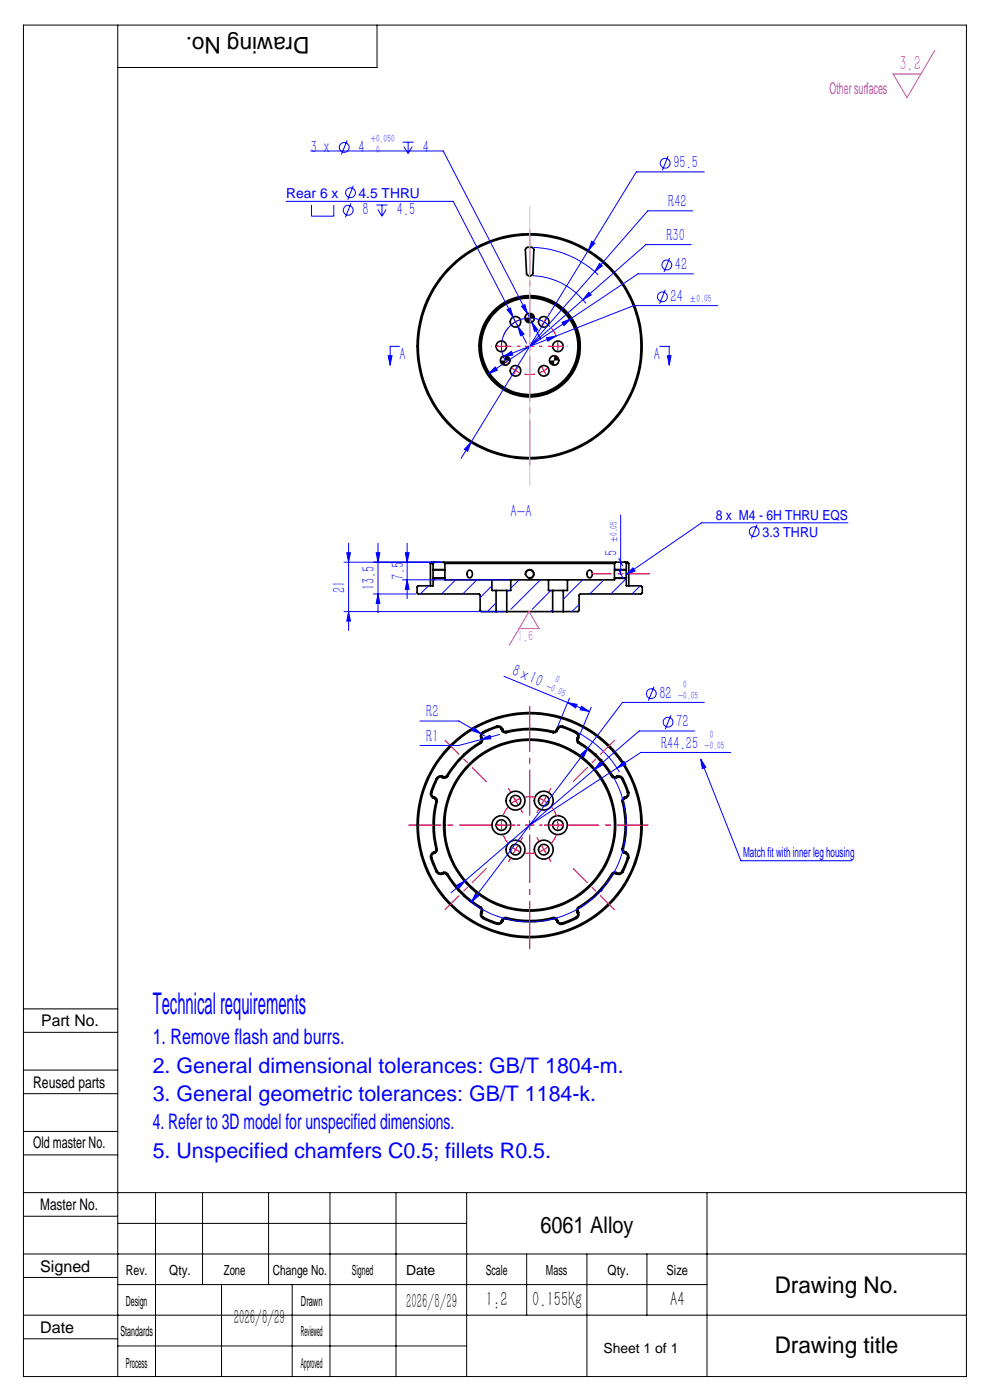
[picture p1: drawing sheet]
<svg xmlns="http://www.w3.org/2000/svg" width="210mm" height="297mm" viewBox="0 0 210 297" stroke-linecap="round" stroke-linejoin="round" font-family="sans-serif">
<g fill="none" stroke="#000" stroke-width=".35">
<path d="M111.7 52.6a1.45 1.45 0 0 1 1.5 .2l-.2 5.2a.7 .7 0 0 1-.6 .5 .7 .7 0 0 1-.7-.5l-.3-5zM91.3 119.5h.6M91.3 119.5v4.8M91.9 119.5v1.4M92 119.3h-.5l-.2 .2M92 119.3h2.1M92 119.3v.1M92.1 119.3l-.2 .2M94.1 119.3h36.5M94.1 119.3l.3 .2M94.4 119.5h36M94.4 119.5v1.4"/>
<path d="M130.4 119.5v1.4M130.6 119.3l-.2 .2M130.6 119.3h2.1M132.6 119.3l.3 .2M132.7 119.3h.4l.3 .2M132.7 119.3v.1M132.9 119.5h.5M132.9 119.5v1.4M133.4 119.5v4.8M91.9 120.9v1.7M91.9 122.6h2.5M91.9 120.9h2.5"/>
<path d="M91.9 122.6v1.7h-3.2l-.2 .2v1.3l.2 .2h12.9l.2 .3v3.2l.3 .2h3.1M94.4 120.9v1.7M94.4 122.6v.4h10M99.3 121.1a.61 .61 0 0 1 .7 0 .61 .61 0 0 1 .2 .7 .61 .61 0 0 1-.6 .8 .61 .61 0 0 1-.5-.8zM104.4 123h3.9M104.4 123v2.3h.8M105.2 129.7h2.3M105.2 125.3h2.3M105.2 125.3v4.4M107.5 125.3v4.4M107.5 129.7h9.7M108.3 123v2.3h-.8"/>
<path d="M108.3 123h8M116.3 123h4.1M116.3 123v2.3h.9M117.2 129.7h2.3M117.2 125.3h2.3M117.2 125.3v4.4M119.5 125.3v4.4M120.4 123v2.3h-.9M124.7 121.1a.6 .6 0 0 1 .8 0 .6 .6 0 0 1 .2 .7 .61 .61 0 0 1-.7 .8 .61 .61 0 0 1-.5-.8zM130.4 120.9v1.7M130.4 122.6v.4h-10M130.4 122.6h2.5"/>
<path d="M130.4 120.9h2.5M132.9 120.9v1.7M132.9 122.6v1.7h3.1l.2 .2v1.3l-.2 .2h-12.9l-.3 .3v3.2l-.2 .2h-3.1M98.4 160h.1M101.9 157.4a20.4 20.4 0 0 0-7.2 7.2M101.9 157.4l.1 .3M102 156.5l.1 .3M102 157.7a20 20 0 0 0-7.1 7M102.1 156.8v.4l-.2 .2M102.2 156.5l.1 .2M102.2 156.5h-.2M102.3 156.7a.76 .76 0 0 1-.3 1"/>
<path d="M102.3 156.7l-.2 .1M102.4 155.3a.97 .97 0 0 0-.4 1.2M102.4 155.3l.2 .2M102.6 155.5a.76 .76 0 0 0-.4 1M105.4 154.1a1.01 1.01 0 0 1 1.2 .5M105.4 154.1l-3 1.2M105.4 154.1v.2M105.4 154.3a.77 .77 0 0 1 1 .4M105.4 154.3l-2.8 1.2M106.4 154.7l.1 .3M106.5 155a.77 .77 0 0 0 .9 .4M106.6 154.6l-.2 .1"/>
<path d="M106.6 154.6l.1 .3M106.7 154.9l.2 .2 .4 .1M106.7 154.9l-.2 .1M107.3 155.2a20.5 20.5 0 0 1 10.1 0M107.3 155.2l.1 .2M107.4 155.4a19.9 19.9 0 0 1 9.9 0M117.4 155.2l-.1 .2M118 154.9l-.3 .3h-.3M118 154.9l.2 .1M118.1 154.6l.2 .1M118.1 154.6l-.1 .3M118.2 155a.77 .77 0 0 1-.9 .4"/>
<path d="M118.3 154.7l-.1 .3M119.3 154.3a.79 .79 0 0 0-1 .4M119.3 154.3l2.8 1.2M119.3 154.1a.97 .97 0 0 0-1.2 .5M119.3 154.1l2.9 1.2M119.3 154.1v.2M122.1 155.5a.68 .68 0 0 1 .4 1M122.2 155.3a1.03 1.03 0 0 1 .5 1.2M122.2 155.3l-.1 .2M122.4 156.7a.84 .84 0 0 0 .3 1M122.4 156.7l.2 .1M122.5 156.5l-.1 .2"/>
<path d="M122.5 156.5h.2M122.6 156.8v.4l.2 .2M122.7 157.7a19.5 19.5 0 0 1 7.1 7M122.7 156.5l-.1 .3M122.8 157.4a19.9 19.9 0 0 1 7.2 7.2M122.8 157.4l-.1 .3M126.3 160h.1M91.4 168.1a.97 .97 0 0 0 .5 1.2M91.4 168.1h.2M91.6 168.1a.71 .71 0 0 0 .4 .9M91.9 169.3l.3 .1M92 169l.3 .2"/>
<path d="M92 169l-.1 .3M92.2 169.4l.3 .2v.4M92.3 169.2a.69 .69 0 0 1 .4 .8M92.3 169.2l-.1 .2M92.5 170a20.5 20.5 0 0 0 0 10.1M92.5 170h.2M92.6 165.2l-1.2 2.9M92.6 165.2l.2 .1M92.7 170a21.2 21.2 0 0 0 0 10.1M92.8 165.3l-1.2 2.8M93.7 164.9a.7 .7 0 0 0-.9 .4M93.7 164.9l.3 .1"/>
<path d="M93.8 164.7a1 1 0 0 0-1.2 .5M93.8 164.7l-.1 .2M93.8 164.7l.3 .1M94.1 164.8l-.1 .2M94.7 164.6l-.2 .2h-.4M94.7 164.6l.2 .1M94.9 164.7a.77 .77 0 0 1-.9 .3M97.3 161.1h.1M127.4 161.1h.1M129.8 164.7a.84 .84 0 0 0 .9 .3M130 164.6l.2 .2h.4M130 164.6l-.2 .1"/>
<path d="M130.6 164.8l.1 .2M130.8 164.7a1.06 1.06 0 0 1 1.4 .5M130.8 164.7l.2 .2M130.8 164.7l-.2 .1M131 164.9a.68 .68 0 0 1 .9 .4M131 164.9l-.3 .1M131.9 165.3l1.2 2.8M132 170a20.1 20.1 0 0 1 0 10.1M132.2 165.2l1.1 2.9M132.2 165.2l-.3 .1M132.2 170a20.5 20.5 0 0 1 0 10.1M132.2 170h-.2"/>
<path d="M132.4 169.2l-.4 .4v.4M132.4 169.2l.1 .2M132.5 169.4l-.3 .3v.3M132.7 169l-.3 .2M132.7 169l.1 .3M132.8 169.3l-.3 .1M133.1 168.1a.73 .73 0 0 1-.4 .9M133.3 168.1a.97 .97 0 0 1-.5 1.2M133.3 168.1h-.2M91.4 182l1.2 3M91.6 182l1.2 2.8M91.6 182h-.2"/>
<path d="M91.9 180.8a1.01 1.01 0 0 0-.5 1.2M91.9 180.8l.1 .2M92 181a.74 .74 0 0 0-.4 1M92.2 180.7l.1 .2M92.2 180.7l-.3 .1M92.3 180.9l-.3 .1M92.5 180.1v.3l-.3 .3M92.6 185a.94 .94 0 0 0 1.2 .4M92.7 180.1a.71 .71 0 0 1-.4 .8M92.7 180.1h-.2M92.8 184.8a.76 .76 0 0 0 .9 .4M92.8 184.8l-.2 .2"/>
<path d="M93.7 185.2l.1 .2M94 185.1a.7 .7 0 0 1 .9 .3M94 185.1l-.3 .1M94 185.1l.1 .2M94.1 185.3h.3l.3 .2M94.1 185.3l-.3 .1M94.7 185.5a20.9 20.9 0 0 0 7.2 7.2M94.9 185.4a20.5 20.5 0 0 0 7.1 7.1M94.9 185.4l-.2 .1M97.3 188.9h.1M98.5 190.1h-.1M101.9 192.7l.2 .2v.4"/>
<path d="M102 193.6a.94 .94 0 0 0 .4 1.2M102 193.6l.2 .1M102 192.5a.7 .7 0 0 1 .3 .9M102 192.5l-.1 .2M102.1 193.3l.2 .1M102.1 193.3l-.1 .3M102.2 193.7a.79 .79 0 0 0 .4 .9M102.3 193.4l-.1 .3M102.4 194.8l3 1.2M102.6 194.6l2.8 1.2M102.6 194.6l-.2 .2M105.4 195.8v.2"/>
<path d="M106.4 195.4a.69 .69 0 0 1-1 .4M106.4 195.4l.2 .1M106.5 195.1l-.1 .3M106.5 195.1l.2 .1M106.6 195.5a1.01 1.01 0 0 1-1.2 .5M106.7 195.2l-.1 .3M107.3 194.9a20.5 20.5 0 0 0 10.1 0M107.3 194.9h-.3l-.3 .3M107.4 194.7a19.9 19.9 0 0 0 9.9 0M107.4 194.7a.77 .77 0 0 0-.9 .4M107.4 194.7l-.1 .2M117.3 194.7a.77 .77 0 0 1 .9 .4"/>
<path d="M117.3 194.7l.1 .2M117.4 194.9h.4l.2 .3M118 195.2l.1 .3M118.1 195.5a.97 .97 0 0 0 1.2 .5M118.2 195.1l.1 .3M118.2 195.1l-.2 .1M118.3 195.4a.71 .71 0 0 0 1 .4M118.3 195.4l-.2 .1M119.3 195.8v.2M122.1 194.6l-2.8 1.2M122.1 194.6l.1 .2M122.2 194.8l-2.9 1.2"/>
<path d="M122.4 193.4l.1 .3M122.5 193.7a.7 .7 0 0 1-.4 .9M122.6 193.3l-.2 .1M122.6 193.3l.1 .3M122.7 192.5a.77 .77 0 0 0-.3 .9M122.7 192.5l.1 .2M122.7 193.6a1 1 0 0 1-.5 1.2M122.7 193.6l-.2 .1M122.8 192.7l-.2 .2v.4M126.3 190.1h.1M127.4 188.9h.1M129.8 185.4a20 20 0 0 1-7.1 7.1"/>
<path d="M129.8 185.4l.2 .1M130 185.5a20.4 20.4 0 0 1-7.2 7.2M130.6 185.3h-.2l-.4 .2M130.6 185.3l.2 .1M130.7 185.1a.76 .76 0 0 0-.9 .3M130.7 185.1l.3 .1M130.7 185.1l-.1 .2M131 185.2l-.2 .2M131.9 184.8a.73 .73 0 0 1-.9 .4M131.9 184.8l.3 .2M132 180.1a.81 .81 0 0 0 .4 .8M132 180.1h.2"/>
<path d="M132.2 185a1 1 0 0 1-1.4 .4M132.2 180.1l.1 .4 .2 .2M132.4 180.9l.3 .1M132.5 180.7l-.1 .2M132.5 180.7l.3 .1M132.7 181a.77 .77 0 0 1 .4 1M132.8 180.8a1.01 1.01 0 0 1 .5 1.2M132.8 180.8l-.1 .2M133.1 182l-1.2 2.8M133.1 182h.2M133.3 182l-1.1 3"/>
<circle cx="106.4" cy="73.5" r="1.12"/>
<circle cx="107.2" cy="76.5" r="1"/>
<circle cx="109.3" cy="68.3" r="1.12"/>
<circle cx="109.4" cy="78.7" r="1.13"/>
<circle cx="112.3" cy="73.5" r="23.6"/>
<circle cx="112.3" cy="67.5" r="1"/>
<circle cx="112.3" cy="73.5" r="23.9"/>
<circle cx="112.3" cy="73.5" r="10.5"/>
<circle cx="112.4" cy="73.5" r="10.3"/>
<circle cx="112.4" cy="73.5" r="10.8"/>
<circle cx="115.3" cy="68.3" r="1.12"/>
<circle cx="115.4" cy="78.7" r="1.13"/>
<circle cx="117.5" cy="76.5" r=".99"/>
<circle cx="118.3" cy="73.5" r="1.12"/>
<circle cx="112.4" cy="121.8" r=".83"/>
<circle cx="106.3" cy="175" r="2"/>
<circle cx="106.4" cy="175.1" r="1.12"/>
<circle cx="109.3" cy="169.9" r="2"/>
<circle cx="109.4" cy="169.9" r="1.13"/>
<circle cx="112.3" cy="175" r="18.2"/>
<circle cx="112.3" cy="175" r="23.9"/>
<circle cx="112.4" cy="175" r="23.6"/>
<circle cx="112.4" cy="175" r="18"/>
<circle cx="115.3" cy="169.9" r="2"/>
<circle cx="115.4" cy="169.9" r="1.13"/>
<circle cx="118.3" cy="175" r="2"/>
<circle cx="118.3" cy="175.1" r="1.12"/>
<circle cx="109.3" cy="180.2" r="1.12"/>
<circle cx="109.4" cy="180.2" r="2.01"/>
<circle cx="115.3" cy="180.2" r="1.12"/>
<circle cx="115.4" cy="180.2" r="2.01"/>
</g>
<g fill="none" stroke="#00f" stroke-width=".21">
<path d="M65.9 32h28.1l17.9 34.6M73.6 29.8l-1.2 3M74.9 39.4l-1.1 3M85.4 30.2h2.3M85.7 31.1l.9 1.4M86.6 30.2v2.3M87.5 31.1l-.9 1.4M141.7 33.1l-1.2 3M149.4 36.5h-14.4l-35.1 57.3M60.7 42.7h35.4l12.7 24.6M66.1 43.5v2.4h4.7v-2.4M74.4 43.1l-1.1 3"/>
<path d="M79.8 43.5h2.4M80.2 44.4l.8 1.5M81 43.5v2.4M81.9 44.4l-.9 1.5M113 58.5a14.9 14.9 0 0 1 11.3 5.9M113.2 52.5a21.2 21.2 0 0 1 13.7 5.8M125.5 51.2l.7 .4-1.4 1.5zM127.2 55.9l.6 .5-1.6 1.2zM142 54.7l-1.1 3M147 44.7h-9.6l-25 28.8 24.6-21.6h9.6M147.1 58.1h-11.8l-31.7 21.2M82.3 75.5h.8l-.3 2z"/>
<path d="M84.7 73.5h-1.9v4M105.1 77.9l.4 .6-1.9 .8zM106.8 75.7l1.7-1.2 .3 .8zM107.6 65.7l.7-.4 .5 2zM108.8 67.3l1.1 2M109.9 69.3l1.3 1.6-.8 .3zM109.9 69.3l1.8 3.5M110.6 65l.7-.4 .6 2zM111.9 66.6l.9 1.8M112.8 68.4l1.3 1.6-.7 .3zM112.8 68.4l1.9 3.5M115.9 71.6l2-.3-1.7 1.1z"/>
<path d="M116.6 69.3a6 6 0 0 0-7.9-.6 6 6 0 0 0-1.5 7.8M119.2 68.4l1.9-.8-1.5 1.5zM124.9 62l.5 .6-1.8 1zM139.9 73.5h2.1v4M141.1 61.5l-1.2 2.9M141.6 75.5h.7l-.3 2zM152.2 64.8h-17.8l-27.6 10.9M99.9 93.8l-.7 1.9-.7-.4zM99.9 93.8l-2.1 3.5M73 119.3h20.5M73.6 117.3h.7l-.4 2zM73.9 115.2v18.6"/>
<path d="M79.8 117.3h.8l-.4 2zM80.2 115.2v14.8M86 117.3h.8l-.4 2zM86.4 115.2v11.8M131.3 118.5l.8 1.5M131.7 109.3v12.5M160.6 111.3l-1.2 3M179.9 110.9h-31.1l-16 11M73 129.7h34M73.9 129.7l.4 2.1h-.7zM79.2 126h9M80.2 126l.4 2h-.8z"/>
<path d="M85.4 123h22.4M86.4 123l.4 2h-.8zM90.9 124.3l-1.8 1.7M92.6 122.6l-.7 .7M94.4 120.8l-.2 .1M96.7 123l-3 3M101.1 123l-3 3M104.4 124.3l-2.6 2.5M105.2 127.9l-1.8 1.8M107.9 125.3l-.4 .4M110.1 123l-1.8 1.8M114.6 123l-6.2 6.3"/>
<path d="M116.8 125.3l-3.9 4M117.2 129.4l-.4 .3M122.8 128.2l-1.5 1.5M123.6 123l-4.1 4.1M128.1 123l-3 3M130.5 120.6l-.1 .2M131.3 121l.8 1.6M132.8 121.9l1.5-1.4 .4 .6zM132.8 122.8l-3.2 3.2M135.8 124.3l-1.7 1.7M89.1 153h8.2l4.7 2.6M100.5 154.3l1.5 1.3-1.9-.6z"/>
<path d="M102 155.6l.9 .6M102.1 156.9l1.8-.9 .2 .7zM102.1 156.9l-4.8 1.2h-8.2M106 155.8l-3.9 1.1M106.9 143.5l18.1 7.5M120.4 149l2 .4-.3 .8zM120.8 148.1l-2.5 6.1M122.7 155.5a22.4 22.4 0 0 1 8.7 8.3M123.3 149.8l1.7 1.2-2-.4zM124.7 158.7l-24.7 32.7M125.4 150l-2.5 6.1M138.7 145.7l-1.2 2.9"/>
<path d="M142.3 151.7l-1.2 3M147.4 155.1h-11.8l-9.6 8.2M149.4 149h-17.4l-7.3 9.7M155 159.6h-19.1l-5 3.3M123.2 160.1l1.5-1.4-.9 1.8zM126 163.3l-30.3 26.1M127.2 161.7l.6 .6-1.8 1zM130.2 165a20.5 20.5 0 0 1-4.8 25.8 20.5 20.5 0 0 1-26.2 0M130.9 162.9l-18.5 12.1M132.3 161.5l.5 .7-1.9 .7zM148.6 161l1.1 1.8-.7 .3zM148.6 161l8.6 21.6h23.5"/>
<path d="M96.9 187.8l1.8-1-1.3 1.6zM100.9 189.6l.6 .4-1.5 1.4z"/>
<circle cx="73" cy="31.3" r="1.04"/>
<circle cx="141.1" cy="34.6" r="1.04"/>
<circle cx="73.9" cy="44.6" r="1.04"/>
<circle cx="74.4" cy="40.9" r="1.04"/>
<circle cx="141.5" cy="56.2" r="1.04"/>
<circle cx="140.5" cy="63" r="1.05"/>
<circle cx="160" cy="112.8" r="1.05"/>
<circle cx="138.2" cy="147.2" r="1.05"/>
<circle cx="141.7" cy="153.2" r="1.04"/>
</g>
<g fill="none" stroke="#000" stroke-width=".21">
<path d="M5 5.3h200v286.7h-200zM25 5.3v286.7M80 5.3v9h-55M107.1 75.5h-.1a.97 .97 0 0 0-.8 1M108.2 76.5l-.1 .4a.91 .91 0 0 1-1 .6M112.4 66.5a1.02 1.02 0 0 0-1.1 1M113.3 67.5a1.02 1.02 0 0 1-.9 1M117.5 75.5h-.1a.97 .97 0 0 0-.8 1M118.5 76.5v.3a.96 .96 0 0 1-1 .7M91.9 120.8h2.5v.4M94.4 122.3v.5l-2.5-.1M111.4 122a1 1 0 0 1 .9-1.2 1 1 0 0 1 1 1 1 1 0 0 1-1.2 .9"/>
<path d="M130.3 122.3l.1 .5h2.5M132.9 120.8h-2.5l-.1 .4M98.6 159.9h.1M111.3 154.5v.1M111.3 157.1h.2M113.2 157.1h.1M113.3 154.5v.1M126.1 159.9h.1M91.9 174.1h.1M91.9 176h.1M94.4 174.1v.1M94.4 175.9v.1"/>
<path d="M97.2 161.3h.1M99.1 162.9l-.2 .2M100.3 161.6l-.1 .1M124.4 161.6l.1 .1M125.7 162.9l.1 .2M127.5 161.3h.1M130.3 174.1v.1M130.3 175.9v.1M132.8 176h.1M132.8 174.1h.1M97.2 188.8h.1M98.6 190.2h.1"/>
<path d="M98.9 187l.2 .2M100.2 188.3l.1 .2M111.3 195.5h.1M111.3 193h.2M113.2 193h.1M113.3 195.5h.1M124.5 188.3l-.1 .2M125.8 187l-.1 .2M126.1 190.2h.1M127.5 188.8h.1M5 214h20M5 219h20"/>
<path d="M5 232h20M5 227h20M5 245h20M5 240h20M5 258h20M5 253h200M25 259.5h74M33 253v39M43 253v19.5M57 253v19.5M70 253v39M84 253v39"/>
<path d="M99 253v39M150 253v39M5 271h20M5 266h200M5 279h200M25 272.5h125M47 272.5v19.5M62 272.5v19.5M111.7 266v13M124.5 266v26M137.2 266v13M5 284h20"/>
<path d="M25 285.5h74"/>
</g>
<g fill="none" stroke="#f00" stroke-width=".21" stroke-dasharray="15.2 1.3 1.3 1.3" stroke-linecap="butt">
<path d="M104.4 73.5h-.2M106.4 73.5l.1 .9M106.4 73.5l.1-1M106.4 73.5h-1M106.4 73.5h1M106.7 75.4l.5 1.1 .6 .9M107.8 69.5l-.6 1-.5 1M108.4 73.5h.1M108.4 66.5l-.1-.1M109.4 78.6l.9 .5M109.4 78.6l-.9-.5M109.4 68.3l-.9 .5"/>
<path d="M109.4 68.3l.9-.5M109.4 78.6l-.5 .9M109.4 78.6l.5-.8M109.4 68.3l-.5-.9M109.4 68.3l.5 .8M110.4 76.9v-.1M110.4 70v.1M111.2 79.3l1.2 .2 1.1-.2M112.4 73.5v-1M112.4 73.5h-1M112.4 73.5v1M112.4 73.5h1"/>
<path d="M113.5 67.6l-1.1-.1-1.2 .1M114.4 70l-.1 .1M114.4 76.9l-.1-.1M115.4 68.3l-.9-.5M115.4 68.3l.8 .5M115.4 78.6l.8-.5M115.4 78.6l-.9 .5M115.4 68.3l.5-.9M115.4 68.3l-.5 .8M115.4 78.6l.5 .9M115.4 78.6l-.5-.8M116.4 73.5h-.2"/>
<path d="M116.4 66.5v-.1M116.9 77.4l.7-.9 .4-1.1M118 71.5l-.4-1-.7-1M120.4 73.5h.1M108.4 80.4l-.1 .1M116.4 80.4v.1M106.4 175l.1 1M106.4 175l.1-1M106.4 175h-1M106.4 175h1M106.7 177l.5 1 .6 1M107.8 171.1l-.6 .9-.5 1.1"/>
<path d="M108.4 168.1l-.5-.9M108.4 175h1M109.4 169.8l-.9 .6M109.4 169.8l.9-.4M109.4 169.8l-.5-.8M109.4 169.8l.5 .9M110.4 171.6l.5 .8M110.4 178.5l.5-.9M112.4 175v-1M112.4 175h-1M112.4 175v1M112.4 175h1"/>
<path d="M113.5 169.1l-1.1-.1-1.2 .1M114.4 178.5l-.5-.9M114.4 171.6l-.5 .8M115.4 169.8l-.9-.4M115.4 169.8l.8 .6M115.4 169.8l.5-.8M115.4 169.8l-.5 .9M116.4 175h-1M116.4 168.1l.5-.9M116.9 179l.7-1 .4-1M118 173.1l-.4-1.1-.7-.9M108.4 182l-.5 .8"/>
<path d="M109.4 180.2l.9 .5M109.4 180.2l-.9-.5M109.4 180.2l-.5 .9M109.4 180.2l.5-.8M111.2 180.9l1.2 .1 1.1-.1M115.4 180.2l.8-.5M115.4 180.2l-.9 .5M115.4 180.2l.5 .9M115.4 180.2l-.5-.8M116.4 182l.5 .8"/>
</g>
<path d="M117.3 73.5h2M118.3 72.5v2M117.3 175h2M118.3 174.1v1.9" fill="none" stroke="#f00" stroke-width=".21"/>
<path d="M120.4 175h17.2" fill="none" stroke="#f00" stroke-width=".21" stroke-dasharray="15.2 1.3 1.3 1.3" stroke-dashoffset="8.5" stroke-linecap="butt"/>
<path d="M112.4 75.5v23.2M112.4 173v-23.2" fill="none" stroke="#f00" stroke-width=".21" stroke-dasharray="15.2 1.3 1.3 1.3" stroke-dashoffset="5.5" stroke-linecap="butt"/>
<path d="M110.4 73.5h-5.3M114.4 73.5h5.2M110.4 175h-5.3M114.4 175h5.2" fill="none" stroke="#f00" stroke-width=".21" stroke-dasharray="15.2 1.3 1.3 1.3" stroke-dashoffset="14.5" stroke-linecap="butt"/>
<path d="M112.4 177v24.4" fill="none" stroke="#f00" stroke-width=".21" stroke-dasharray="15.2 1.3 1.3 1.3" stroke-dashoffset="5" stroke-linecap="butt"/>
<path d="M104.4 175h-17.8" fill="none" stroke="#f00" stroke-width=".21" stroke-dasharray="15.2 1.3 1.3 1.3" stroke-dashoffset="8.3" stroke-linecap="butt"/>
<path d="M112.4 71.5v-22.7" fill="none" stroke="#f00" stroke-width=".21" stroke-dasharray="15.2 1.3 1.3 1.3" stroke-dashoffset="5.8" stroke-linecap="butt"/>
<path d="M125.4 121.7h12.5M103.2 165.9l-8.9-8.9M121.5 165.9l8.9-8.9M103.2 184.2l-8.9 8.9M121.5 184.2l8.9 8.9" fill="none" stroke="#f00" stroke-width=".21" stroke-dasharray="15.2 1.3 1.3 1.3" stroke-dashoffset="10.9" stroke-linecap="butt"/>
<path d="M198.3 10.7l-5.9 10-3-5h5.9M110.1 133.3h4.2l-2.1-3.6-4.2 7.2" fill="none" stroke="#f0f" stroke-width=".21"/>
<path d="M112.4 43.9v59.2" fill="none" stroke="#c0c0c0" stroke-width=".21"/>
<g fill="#00f">
<path d="M148.6 161l1.1 1.8-.7 .3z"/>
<path d="M123.3 149.8l1.7 1.2-2-.4zM120.4 149l2 .4-.3 .8z"/>
<path d="M100.5 154.3l-.4 .7 1.9 .6zM130.9 162.9l1.9-.7-.5-.7zM96.9 187.8l.5 .6 1.3-1.6zM127.2 161.7l-1.2 1.6 1.8-1zM100.9 189.6l-.9 1.8 1.5-1.4zM123.2 160.1l.6 .4 .9-1.8zM102.1 156.9l2-.2-.2-.7z"/>
</g>
<path d="M111.3 67.5l.1 .1a.97 .97 0 0 0 1 .9v-1zM112.4 66.5v1h.9a1.02 1.02 0 0 0-.9-1zM116.6 76.5v.3a.96 .96 0 0 0 .9 .7v-1zM117.5 75.5v1h1a1.02 1.02 0 0 0-1-1zM106.2 76.5l.1 .4a.91 .91 0 0 0 .8 .6v-1zM107.1 75.5v1h1.1a1.02 1.02 0 0 0-1.1-1z" fill="#000"/>
<g fill="#00f">
<path d="M141.6 75.5h.7l-.3 2zM82.3 75.5h.8l-.3 2z"/>
<path d="M99.9 93.8l-1.4 1.5 .7 .4zM125.5 51.2l-.7 1.9 1.4-1.5zM105.1 77.9l-1.5 1.4 1.9-.8zM119.2 68.4l.4 .7 1.5-1.5zM109.9 69.3l.5 1.9 .8-.3zM107.6 65.7l1.2 1.6-.5-2zM112.8 68.4l.6 1.9 .7-.3zM110.6 65l1.3 1.6-.6-2zM106.8 75.7l2-.4-.3-.8zM115.9 71.6l.3 .8 1.7-1.1zM124.9 62l-1.3 1.6 1.8-1zM127.2 55.9l-1 1.7 1.6-1.2zM132.8 121.9l1.9-.8-.4-.6z"/>
<path d="M80.2 126l.4 2h-.8zM79.8 117.3h.8l-.4 2zM73.9 129.7l.4 2.1h-.7zM73.6 117.3h.7l-.4 2z"/>
<path d="M86 117.3h.8l-.4 2zM86.4 123l.4 2h-.8z"/>
</g>
<text font-size="6.4" fill="#00f" x="32.4" y="215.1">Technical requirements</text>
<g font-size="4.9">
<text x="65.7" y="7.9" transform="rotate(-180 65.7 7.9)">Drawing No.</text>
<text x="114.6" y="261.6">6061 Alloy</text>
<text x="164.3" y="274.4">Drawing No.</text>
<text x="164.3" y="287">Drawing title</text>
</g>
<g font-size="4.5" fill="#00f">
<text x="32.4" y="221.6">1. Remove flash and burrs.</text>
<text x="32.4" y="227.6">2. General dimensional tolerances: GB/T 1804-m.</text>
<text x="32.4" y="233.6">3. General geometric tolerances: GB/T 1184-k.</text>
<text x="32.4" y="239.6">4. Refer to 3D model for unspecified dimensions.</text>
<text x="32.4" y="245.6">5. Unspecified chamfers C0.5; fillets R0.5.</text>
</g>
<text font-size="4.4" fill="#f0f" x="190.8" y="14.8">3.2</text>
<g font-size="4.4">
<text x="49.6" y="280.9">2026/8/29</text>
<text x="86.1" y="277.4">2026/8/29</text>
<text x="103.1" y="277.1">1:2</text>
<text x="112.9" y="277.1">0.155Kg</text>
<text x="142.1" y="277.1">A4</text>
</g>
<g font-size="3.8" fill="#00f">
<text x="66" y="32.4">3 x</text>
<text x="76.1" y="32.4">4</text>
<text x="89.7" y="32.4">4</text>
<text x="142.8" y="35.7">95.5</text>
<text x="76.9" y="45.7">8</text>
<text x="84.2" y="45.7">4.5</text>
<text x="141.7" y="44">R42</text>
<text x="141.4" y="51.1">R30</text>
<text x="143.2" y="57.3">42</text>
<text x="142.2" y="64.1">24</text>
<text x="84.8" y="76.5">A</text>
<text x="138.7" y="76.5">A</text>
<text x="108.3" y="109.8">A-A</text>
<text x="130.9" y="117.9" transform="rotate(-90 130.9 117.9)">5</text>
<text x="73.2" y="125.8" transform="rotate(-90 73.2 125.8)">21</text>
<text x="79.5" y="125.3" transform="rotate(-90 79.5 125.3)">13.5</text>
<text x="85.6" y="123.1" transform="rotate(-90 85.6 123.1)">7.5</text>
<text x="108.4" y="143.3" transform="rotate(22 108.4 143.3)">8×10</text>
<text x="139.9" y="148.3">82</text>
<text x="90.4" y="152.2">R2</text>
<text x="143.4" y="154.3">72</text>
<text x="90.4" y="157.4">R1</text>
<text x="140.2" y="158.9">R44.25</text>
</g>
<text font-size="3.4" fill="#f0f" x="176" y="19.9">Other surfaces</text>
<g font-size="3.4">
<text x="8.7" y="217.7">Part No.</text>
<text x="7" y="230.8">Reused parts</text>
<text x="7" y="243.6">Old master No.</text>
<text x="8.5" y="256.6">Master No.</text>
<text x="8.5" y="269.8">Signed</text>
<text x="8.5" y="282.8">Date</text>
</g>
<text font-size="3.1" fill="#f0f" x="109.8" y="136.1">1.6</text>
<g font-size="3">
<text x="26.7" y="270.6">Rev.</text>
<text x="35.9" y="270.6">Qty.</text>
<text x="47.5" y="270.6">Zone</text>
<text x="57.9" y="270.6">Change No.</text>
<text x="74.6" y="270.6">Signed</text>
<text x="86.1" y="270.6">Date</text>
<text x="103.1" y="270.6">Scale</text>
<text x="115.8" y="270.6">Mass</text>
<text x="128.9" y="270.6">Qty.</text>
<text x="141.4" y="270.6">Size</text>
<text x="26.7" y="277">Design</text>
<text x="63.8" y="277.1">Drawn</text>
<text x="25.6" y="283.5">Standards</text>
<text x="63.8" y="283.5">Reviewed</text>
<text x="26.7" y="290.1">Process</text>
<text x="63.8" y="290.1">Approved</text>
</g>
<g font-size="2.9" fill="#00f">
<text x="60.7" y="42">Rear 6 x</text>
<text x="76.1" y="42">4.5 THRU</text>
<text x="151.8" y="110.2">8 x M4 - 6H THRU EQS</text>
<text x="161.7" y="113.9">3.3 THRU</text>
<text x="157.7" y="181.9">Match fit with inner leg housing</text>
</g>
<text font-size="2.9" x="128" y="287">Sheet 1 of 1</text>
<g font-size="2.3" fill="#00f">
<text x="78.7" y="30.1">+0.050</text>
<text x="79.8" y="32.4">0</text>
<text x="146.2" y="64.1">±0.05</text>
<text x="130.9" y="115.3" transform="rotate(-90 130.9 115.3)">±0.05</text>
<text x="115.7" y="146.3" transform="rotate(22 115.7 146.3)">-0.05</text>
<text x="117.6" y="144.6" transform="rotate(22 117.6 144.6)">0</text>
<text x="143.8" y="148.2">-0.05</text>
<text x="144.9" y="146">0</text>
<text x="149.4" y="158.9">-0.05</text>
<text x="150.6" y="156.6">0</text>
</g>
</svg>
